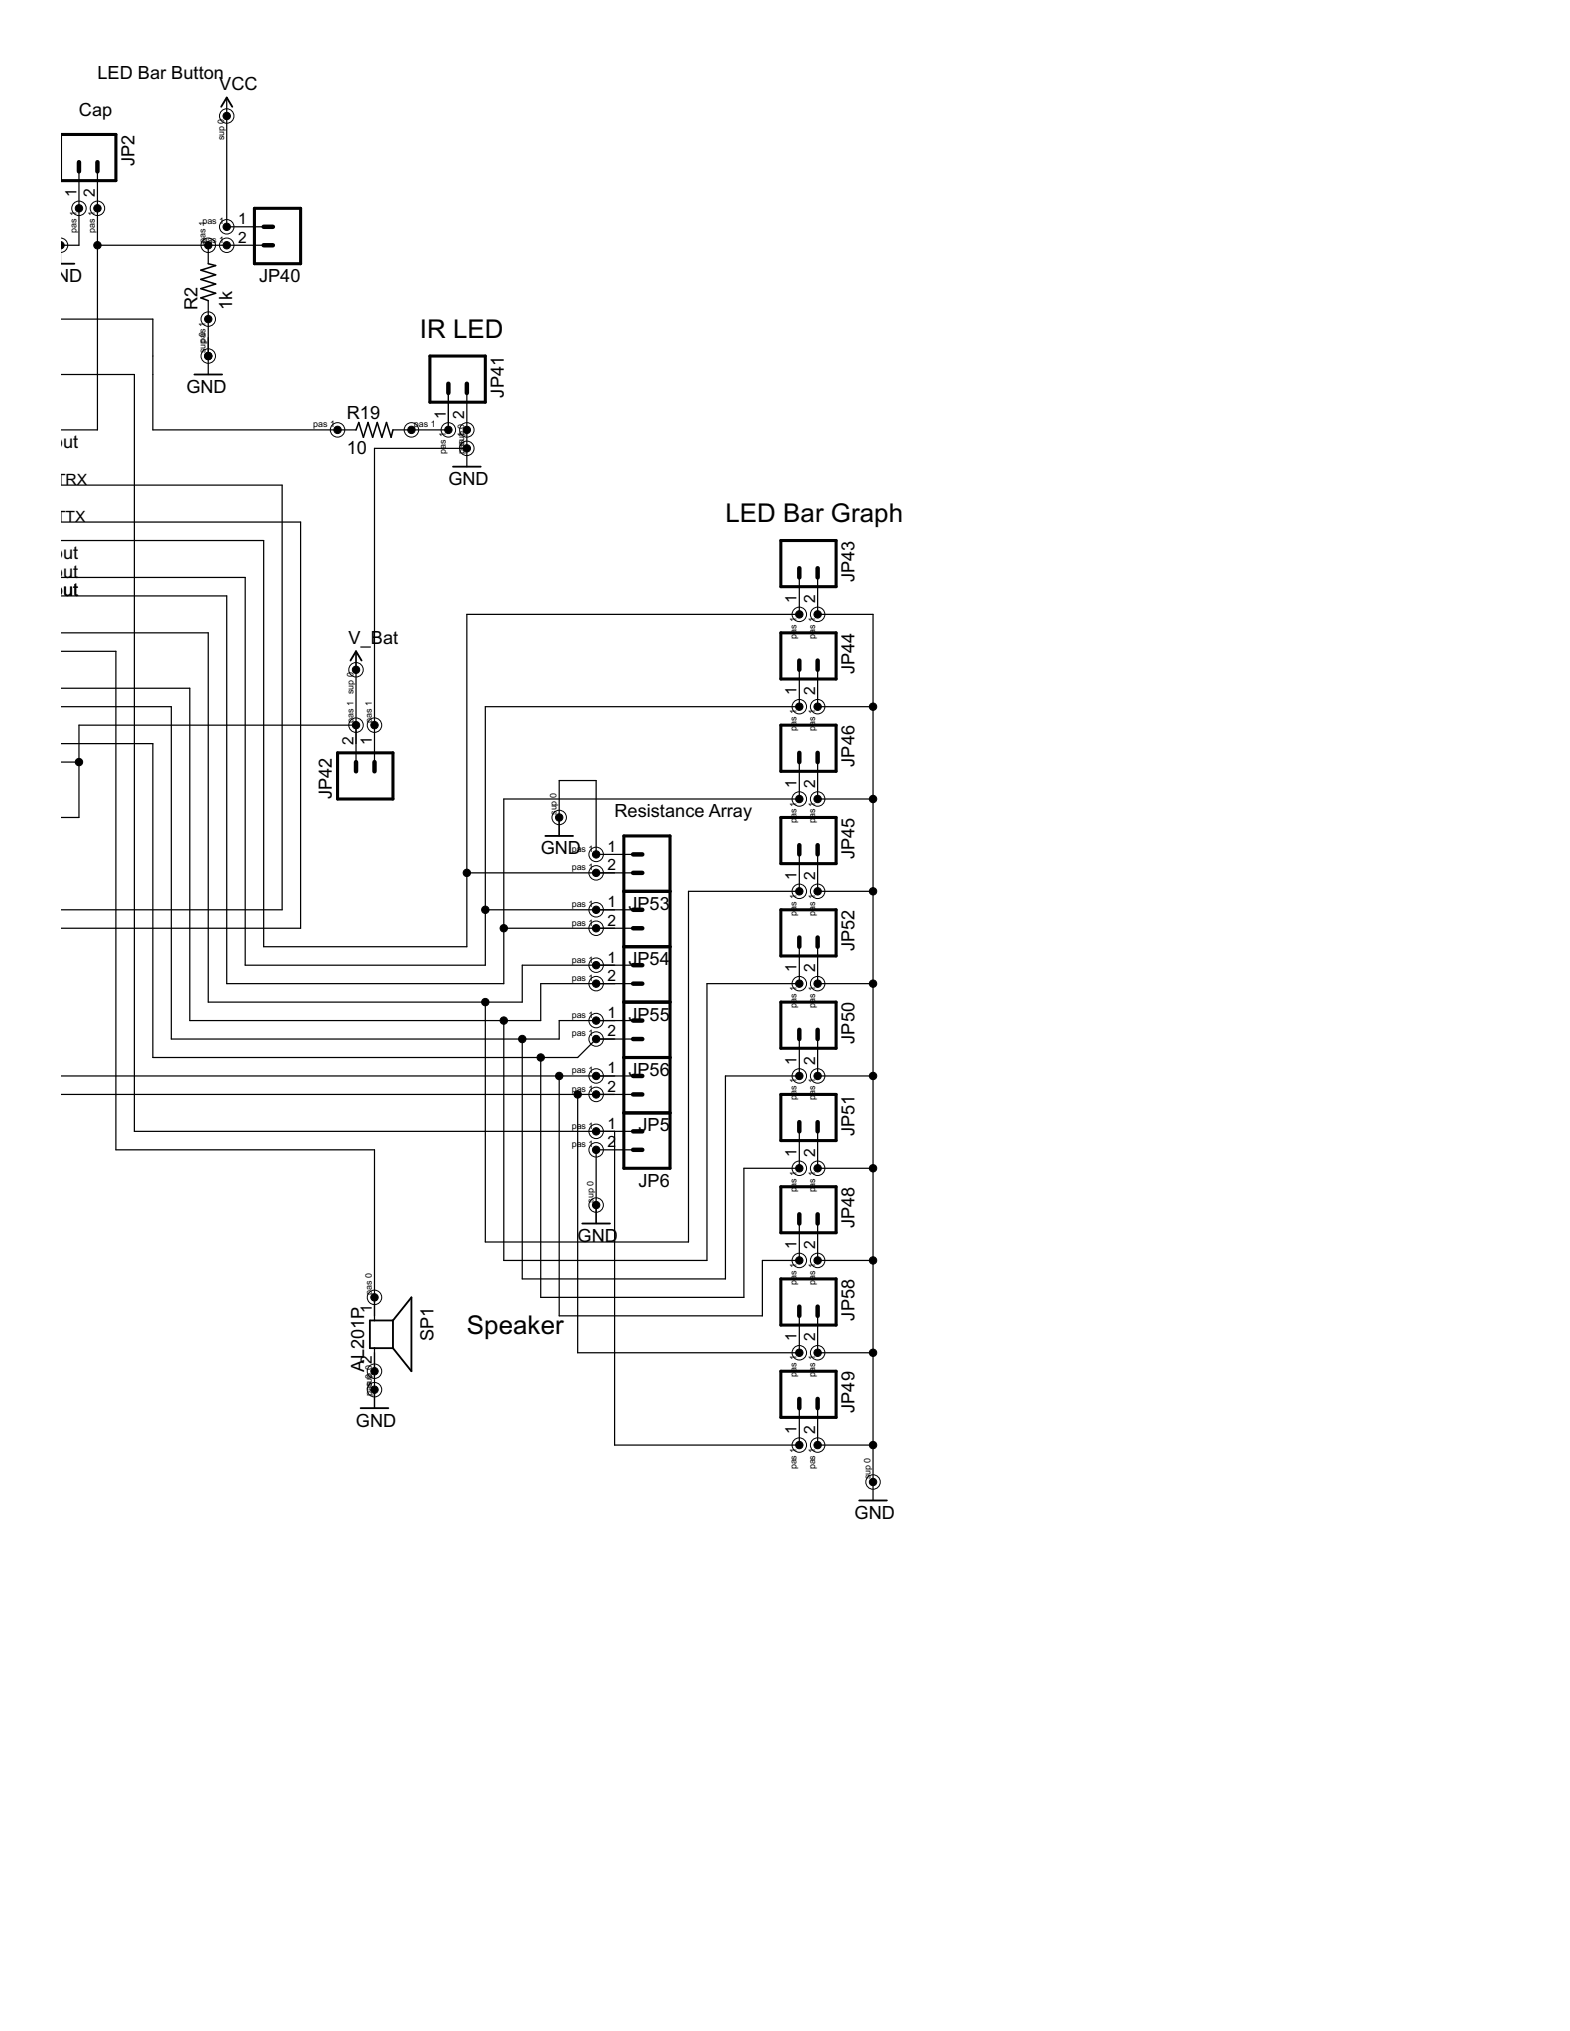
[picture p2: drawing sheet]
<svg xmlns="http://www.w3.org/2000/svg" width="216mm" height="279mm" viewBox="0 0 216 279" stroke-linecap="round" stroke-linejoin="round" font-family="sans-serif">
<path d="M30.4 14.7l.8-1.3 .7 1.3M8.5 36.3h1.7M26.7 51.5h3.8M62.3 64.2h3.8M48.2 90.9l.8-1.3 .7 1.3M75 115h3.8M80.1 168.3h3.8M49.6 193.7h3.8M54 181.7h-3.1v3.8h3.1M54 181.7v3.8M54 181.7l2.6-3.2v10.1l-2.6-3.1M118.2 206.4h3.8" fill="none" stroke="#000" stroke-width=".25"/>
<g fill="none" stroke="#000" stroke-width=".17">
<path d="M31.2 13.4v17.8h5.1M10.9 23.6v10.1h-2.4M13.4 23.6v35.5h-4.9M13.4 33.7h22.9M28.6 33.7v2.6M8.5 43.9h12.5v15.2h28M8.5 51.5h10v104.1h68.6M28.6 41.4v10.1M61.7 54.1v5h-7.7M64.2 54.1v10.1M8.5 74.4h27.8v55.8h27.9v-45.7h45.7v-5.1M8.5 79.4h25.2v53.4h33v-35.6h43.2v-5.1"/>
<path d="M8.5 66.7h30.3v58.5h-30.3M8.5 71.8h32.8v55.9h-32.8M64.2 61.7h-12.7v43.1M112.4 79.4v5.1h7.7v121.9M8.5 89.6h7.4v68.6h35.6v23.5M8.5 97.2h15.1v45.7h53.3v-2.5h10.2M8.5 82h22.7v53.3h38.1v-25.4h40.6v-5.1M8.5 94.7h17.6v45.7h48.3v-5.1h12.7M8.5 87.1h20.1v50.8h43.2v-5.1h15.3M49 89.6v15.2M49 99.8h-38.1v12.7h-2.4M112.4 92.1v5.1h7.7"/>
<path d="M8.5 102.3h12.5v43.2h58.4l2.6-2.6h5.1M8.5 104.8h2.4M76.9 115v-7.6h5.1v10.1h5.1M109.9 117.5v5.1h-15.2v48.3h-28v-33M112.4 104.8v5.1h7.7M112.4 117.5v5.1h7.7M64.2 120.1h22.9M66.7 125.2h20.4M69.3 127.7h17.8M109.9 130.2v5.1h-12.7v38.1h-27.9v-33M112.4 130.2v5.1h7.7M8.5 148h78.6"/>
<path d="M8.5 150.6h78.6M71.8 142.9v33h28v-27.9h10.1v-5.1M74.4 145.5v33h27.9v-17.8h7.6v-5.1M76.9 148v33h27.9v-7.6h5.1v-5.1M79.4 150.6v35.5h30.5v-5.1M84.5 155.6v43.2h25.4v-5.1M87.1 158.2h-5.1v10.1M112.4 142.9v5.1h7.7M112.4 155.6v5.1h7.7M112.4 168.3v5.1h7.7M51.5 185.5v8.2M112.4 181v5.1h7.7"/>
<path d="M112.4 193.7v5.1h7.7"/>
</g>
<path d="M28.6 36.3l1.1 .2-2.1 .7 2.1 .6-2.1 .6 2.1 .7-2.1 .6 2.1 .6-2.1 .7 1 .4M49 59.1l.3-1 .7 2.1 .6-2.1 .6 2.1 .7-2.1 .6 2.1 .6-2.1 .7 2.1 .2-1.1" fill="none" stroke="#000" stroke-width=".21"/>
<g fill="none" stroke="#000" stroke-width=".42">
<path d="M8.5 18.5h7.4v6.3h-7.4M35 28.7h6.3v7.6h-6.3zM59.1 49h7.6v6.3h-7.6zM107.4 74.4h7.6v6.3h-7.6zM107.4 87.1h7.6v6.3h-7.6zM107.4 99.8h7.6v6.3h-7.6zM46.4 103.6h7.6v6.3h-7.6zM85.8 115h6.3v45.7h-6.3zM107.4 112.5h7.6v6.3h-7.6zM85.8 137.9h6.3M85.8 122.6h6.3M85.8 130.2h6.3"/>
<path d="M107.4 125.2h7.6v6.3h-7.6zM107.4 137.9h7.6v6.3h-7.6zM85.8 145.5h6.3M85.8 153.1h6.3M107.4 150.6h7.6v6.3h-7.6zM107.4 163.3h7.6v6.3h-7.6zM107.4 175.9h7.6v6.4h-7.6zM107.4 188.6h7.6v6.4h-7.6z"/>
</g>
<g fill="none" stroke="#000" stroke-width=".61">
<path d="M10.9 22.3v1.3M13.4 22.3v1.3M36.3 33.7h1.2M36.3 31.2h1.2M61.7 52.8v1.3M64.2 52.8v1.3M109.9 78.2v1.2M112.4 78.2v1.2M109.9 90.9v1.2M112.4 90.9v1.2M49 104.8v1.3M51.5 104.8v1.3"/>
<path d="M87.1 117.5h1.2M109.9 103.6v1.2M109.9 116.3v1.2M112.4 103.6v1.2M112.4 116.3v1.2M87.1 120.1h1.2M87.1 127.7h1.2M87.1 125.2h1.2M87.1 135.3h1.2M87.1 132.8h1.2M109.9 129v1.2M112.4 129v1.2"/>
<path d="M87.1 142.9h1.2M87.1 140.4h1.2M87.1 150.6h1.2M87.1 148h1.2M87.1 158.2h1.2M87.1 155.6h1.2M109.9 141.7v1.2M109.9 154.4v1.2M112.4 141.7v1.2M112.4 154.4v1.2M109.9 167v1.3M109.9 179.7v1.3"/>
<path d="M112.4 167v1.3M112.4 179.7v1.3M109.9 192.4v1.3M112.4 192.4v1.3"/>
</g>
<g fill="none" stroke="#000" stroke-width=".14">
<path d="M8.5 32.8a.97 .97 0 0 1 .8 .9 .97 .97 0 0 1-.8 1"/>
<circle cx="31.2" cy="16" r=".99"/>
<circle cx="10.9" cy="28.7" r=".99"/>
<circle cx="13.4" cy="28.7" r=".99"/>
<circle cx="28.6" cy="33.7" r=".99"/>
<circle cx="31.2" cy="31.2" r=".99"/>
<circle cx="31.2" cy="33.7" r=".99"/>
<circle cx="28.6" cy="43.9" r=".99"/>
<circle cx="28.6" cy="49" r=".99"/>
<circle cx="46.4" cy="59.1" r=".99"/>
<circle cx="56.6" cy="59.1" r=".99"/>
<circle cx="61.7" cy="59.1" r=".99"/>
<circle cx="64.2" cy="59.1" r=".99"/>
<circle cx="64.2" cy="61.7" r=".99"/>
<circle cx="49" cy="99.8" r=".99"/>
<circle cx="49" cy="92.1" r=".99"/>
<circle cx="51.5" cy="99.8" r=".99"/>
<circle cx="109.9" cy="97.2" r=".99"/>
<circle cx="109.9" cy="84.5" r=".99"/>
<circle cx="112.4" cy="97.2" r=".99"/>
<circle cx="112.4" cy="84.5" r=".99"/>
<circle cx="76.9" cy="112.5" r=".99"/>
<circle cx="82" cy="117.5" r=".99"/>
<circle cx="109.9" cy="109.9" r=".99"/>
<circle cx="112.4" cy="109.9" r=".99"/>
<circle cx="82" cy="125.2" r=".99"/>
<circle cx="82" cy="127.7" r=".99"/>
<circle cx="82" cy="132.8" r=".99"/>
<circle cx="82" cy="135.3" r=".99"/>
<circle cx="82" cy="120.1" r=".99"/>
<circle cx="109.9" cy="122.6" r=".99"/>
<circle cx="109.9" cy="135.3" r=".99"/>
<circle cx="112.4" cy="122.6" r=".99"/>
<circle cx="112.4" cy="135.3" r=".99"/>
<circle cx="82" cy="150.6" r=".99"/>
<circle cx="82" cy="155.6" r=".99"/>
<circle cx="82" cy="140.4" r=".99"/>
<circle cx="82" cy="148" r=".99"/>
<circle cx="82" cy="158.2" r=".99"/>
<circle cx="82" cy="142.9" r=".99"/>
<circle cx="109.9" cy="148" r=".99"/>
<circle cx="112.4" cy="148" r=".99"/>
<circle cx="51.5" cy="178.5" r=".99"/>
<circle cx="82" cy="165.8" r=".99"/>
<circle cx="109.9" cy="160.7" r=".99"/>
<circle cx="109.9" cy="173.4" r=".99"/>
<circle cx="112.4" cy="160.7" r=".99"/>
<circle cx="112.4" cy="173.4" r=".99"/>
<circle cx="51.5" cy="191.2" r=".99"/>
<circle cx="51.5" cy="188.6" r=".99"/>
<circle cx="109.9" cy="198.8" r=".99"/>
<circle cx="109.9" cy="186.1" r=".99"/>
<circle cx="112.4" cy="198.8" r=".99"/>
<circle cx="112.4" cy="186.1" r=".99"/>
<circle cx="120.1" cy="203.9" r=".99"/>
</g>
<g fill="#000" stroke="#000" stroke-width=".14">
<path d="M8.5 33.2a.53 .53 0 0 1 .3 .5 .53 .53 0 0 1-.3 .5z" fill-rule="evenodd"/>
<circle cx="31.2" cy="16" r=".51"/>
<circle cx="10.9" cy="28.7" r=".51"/>
<circle cx="13.4" cy="33.7" r=".51"/>
<circle cx="13.4" cy="28.7" r=".51"/>
<circle cx="28.6" cy="33.7" r=".51"/>
<circle cx="31.2" cy="31.2" r=".51"/>
<circle cx="31.2" cy="33.7" r=".51"/>
<circle cx="28.6" cy="43.9" r=".51"/>
<circle cx="28.6" cy="49" r=".51"/>
<circle cx="46.4" cy="59.1" r=".51"/>
<circle cx="56.6" cy="59.1" r=".51"/>
<circle cx="61.7" cy="59.1" r=".51"/>
<circle cx="64.2" cy="59.1" r=".51"/>
<circle cx="64.2" cy="61.7" r=".51"/>
<circle cx="49" cy="92.1" r=".51"/>
<circle cx="49" cy="99.8" r=".51"/>
<circle cx="51.5" cy="99.8" r=".51"/>
<circle cx="109.9" cy="97.2" r=".51"/>
<circle cx="109.9" cy="84.5" r=".51"/>
<circle cx="112.4" cy="97.2" r=".51"/>
<circle cx="112.4" cy="84.5" r=".51"/>
<circle cx="120.1" cy="97.2" r=".51"/>
<circle cx="10.9" cy="104.8" r=".51"/>
<circle cx="76.9" cy="112.5" r=".51"/>
<circle cx="82" cy="117.5" r=".51"/>
<circle cx="109.9" cy="109.9" r=".51"/>
<circle cx="112.4" cy="109.9" r=".51"/>
<circle cx="120.1" cy="109.9" r=".51"/>
<circle cx="64.2" cy="120.1" r=".51"/>
<circle cx="66.7" cy="125.2" r=".51"/>
<circle cx="66.7" cy="137.9" r=".51"/>
<circle cx="69.3" cy="127.7" r=".51"/>
<circle cx="82" cy="135.3" r=".51"/>
<circle cx="82" cy="127.7" r=".51"/>
<circle cx="82" cy="125.2" r=".51"/>
<circle cx="82" cy="132.8" r=".51"/>
<circle cx="82" cy="120.1" r=".51"/>
<circle cx="109.9" cy="135.3" r=".51"/>
<circle cx="109.9" cy="122.6" r=".51"/>
<circle cx="112.4" cy="122.6" r=".51"/>
<circle cx="112.4" cy="135.3" r=".51"/>
<circle cx="120.1" cy="135.3" r=".51"/>
<circle cx="120.1" cy="122.6" r=".51"/>
<circle cx="69.3" cy="140.4" r=".51"/>
<circle cx="71.8" cy="142.9" r=".51"/>
<circle cx="74.4" cy="145.5" r=".51"/>
<circle cx="76.9" cy="148" r=".51"/>
<circle cx="79.4" cy="150.6" r=".51"/>
<circle cx="82" cy="140.4" r=".51"/>
<circle cx="82" cy="155.6" r=".51"/>
<circle cx="82" cy="150.6" r=".51"/>
<circle cx="82" cy="142.9" r=".51"/>
<circle cx="82" cy="148" r=".51"/>
<circle cx="82" cy="158.2" r=".51"/>
<circle cx="109.9" cy="148" r=".51"/>
<circle cx="112.4" cy="148" r=".51"/>
<circle cx="120.1" cy="148" r=".51"/>
<circle cx="51.5" cy="178.5" r=".51"/>
<circle cx="82" cy="165.8" r=".51"/>
<circle cx="109.9" cy="160.7" r=".51"/>
<circle cx="109.9" cy="173.4" r=".51"/>
<circle cx="112.4" cy="173.4" r=".51"/>
<circle cx="112.4" cy="160.7" r=".51"/>
<circle cx="120.1" cy="173.4" r=".51"/>
<circle cx="120.1" cy="160.7" r=".51"/>
<circle cx="51.5" cy="188.6" r=".51"/>
<circle cx="51.5" cy="191.2" r=".51"/>
<circle cx="109.9" cy="198.8" r=".51"/>
<circle cx="109.9" cy="186.1" r=".51"/>
<circle cx="112.4" cy="186.1" r=".51"/>
<circle cx="112.4" cy="198.8" r=".51"/>
<circle cx="120.1" cy="198.8" r=".51"/>
<circle cx="120.1" cy="186.1" r=".51"/>
<circle cx="120.1" cy="203.9" r=".51"/>
</g>
<g font-size="4">
<text x="57.7" y="46.4">IR LED</text>
<text x="99.7" y="71.8">LED Bar Graph</text>
<text x="64.2" y="183.6">Speaker</text>
</g>
<g font-size="2.8">
<text x="13.4" y="10.9">LED Bar Button</text>
<text x="10.9" y="16">Cap</text>
<text x="30.2" y="12.4">VCC</text>
<text x="18.5" y="22.8" transform="rotate(-90 18.5 22.8)">JP2</text>
<text x="5.8" y="38.8">GND</text>
<text x="35.6" y="38.8">JP40</text>
<text x="27.1" y="42.6" transform="rotate(-90 27.1 42.6)">R2</text>
<text x="31.9" y="42.6" transform="rotate(-90 31.9 42.6)">1k</text>
<text x="25.6" y="54.1">GND</text>
<text x="47.7" y="57.6">R19</text>
<text x="69.3" y="54.7" transform="rotate(-90 69.3 54.7)">JP41</text>
<text x="3.2" y="61.7">Output</text>
<text x="47.7" y="62.4">10</text>
<text x="61.7" y="66.7">GND</text>
<text x="3.2" y="76.9">Output</text>
<text x="3.2" y="79.4">Output</text>
<text x="3.2" y="82">Output</text>
<text x="117.5" y="80.1" transform="rotate(-90 117.5 80.1)">JP43</text>
<text x="47.9" y="88.6">V_Bat</text>
<text x="117.5" y="92.8" transform="rotate(-90 117.5 92.8)">JP44</text>
<text x="117.5" y="105.5" transform="rotate(-90 117.5 105.5)">JP46</text>
<text x="45.7" y="109.9" transform="rotate(-90 45.7 109.9)">JP42</text>
<text x="84.5" y="112.5">Resistance Array</text>
<text x="74.4" y="117.5">GND</text>
<text x="117.5" y="118.2" transform="rotate(-90 117.5 118.2)">JP45</text>
<text x="86.4" y="125.2">JP53</text>
<text x="117.5" y="130.9" transform="rotate(-90 117.5 130.9)">JP52</text>
<text x="86.4" y="132.8">JP54</text>
<text x="86.4" y="140.4">JP55</text>
<text x="117.5" y="143.6" transform="rotate(-90 117.5 143.6)">JP50</text>
<text x="86.4" y="148">JP56</text>
<text x="87.8" y="155.6">JP5</text>
<text x="117.5" y="156.3" transform="rotate(-90 117.5 156.3)">JP51</text>
<text x="87.8" y="163.2">JP6</text>
<text x="79.4" y="170.9">GND</text>
<text x="117.5" y="169" transform="rotate(-90 117.5 169)">JP48</text>
<text x="59.6" y="184.5" transform="rotate(-90 59.6 184.5)">SP1</text>
<text x="117.5" y="181.7" transform="rotate(-90 117.5 181.7)">JP58</text>
<text x="50.1" y="188.7" transform="rotate(-90 50.1 188.7)">AL201P</text>
<text x="49" y="196.3">GND</text>
<text x="117.5" y="194.4" transform="rotate(-90 117.5 194.4)">JP49</text>
<text x="117.5" y="209">GND</text>
</g>
<g font-size="2.4">
<text x="10.5" y="27.1" transform="rotate(-90 10.5 27.1)">1</text>
<text x="13" y="27.1" transform="rotate(-90 13 27.1)">2</text>
<text x="32.7" y="30.8">1</text>
<text x="32.7" y="33.4">2</text>
<text x="61.3" y="57.6" transform="rotate(-90 61.3 57.6)">1</text>
<text x="63.8" y="57.6" transform="rotate(-90 63.8 57.6)">2</text>
<text x="3.2" y="66.7">UARTRX</text>
<text x="3.2" y="71.8">UARTTX</text>
<text x="109.6" y="83" transform="rotate(-90 109.6 83)">1</text>
<text x="112.1" y="83" transform="rotate(-90 112.1 83)">2</text>
<text x="109.6" y="95.7" transform="rotate(-90 109.6 95.7)">1</text>
<text x="112.1" y="95.7" transform="rotate(-90 112.1 95.7)">2</text>
<text x="48.6" y="102.5" transform="rotate(-90 48.6 102.5)">2</text>
<text x="51.1" y="102.5" transform="rotate(-90 51.1 102.5)">1</text>
<text x="109.6" y="108.4" transform="rotate(-90 109.6 108.4)">1</text>
<text x="112.1" y="108.4" transform="rotate(-90 112.1 108.4)">2</text>
<text x="83.5" y="117.2">1</text>
<text x="83.5" y="119.7">2</text>
<text x="83.5" y="124.8">1</text>
<text x="109.6" y="121.1" transform="rotate(-90 109.6 121.1)">1</text>
<text x="112.1" y="121.1" transform="rotate(-90 112.1 121.1)">2</text>
<text x="83.5" y="127.3">2</text>
<text x="83.5" y="132.4">1</text>
<text x="83.5" y="135">2</text>
<text x="109.6" y="133.8" transform="rotate(-90 109.6 133.8)">1</text>
<text x="112.1" y="133.8" transform="rotate(-90 112.1 133.8)">2</text>
<text x="83.5" y="140">1</text>
<text x="83.5" y="142.6">2</text>
<text x="83.5" y="147.7">1</text>
<text x="109.6" y="146.5" transform="rotate(-90 109.6 146.5)">1</text>
<text x="112.1" y="146.5" transform="rotate(-90 112.1 146.5)">2</text>
<text x="83.5" y="150.2">2</text>
<text x="83.5" y="155.3">1</text>
<text x="83.5" y="157.8">2</text>
<text x="109.6" y="159.2" transform="rotate(-90 109.6 159.2)">1</text>
<text x="112.1" y="159.2" transform="rotate(-90 112.1 159.2)">2</text>
<text x="109.6" y="171.8" transform="rotate(-90 109.6 171.8)">1</text>
<text x="112.1" y="171.8" transform="rotate(-90 112.1 171.8)">2</text>
<text x="51.1" y="180.7" transform="rotate(-90 51.1 180.7)">1</text>
<text x="109.6" y="184.5" transform="rotate(-90 109.6 184.5)">1</text>
<text x="112.1" y="184.5" transform="rotate(-90 112.1 184.5)">2</text>
<text x="51.1" y="187.6" transform="rotate(-90 51.1 187.6)">2</text>
<text x="109.6" y="197.2" transform="rotate(-90 109.6 197.2)">1</text>
<text x="112.1" y="197.2" transform="rotate(-90 112.1 197.2)">2</text>
</g>
<g font-size="1.4">
<text x="30.8" y="19.3" transform="rotate(-90 30.8 19.3)">sup 0</text>
<text x="10.5" y="32" transform="rotate(-90 10.5 32)">pas 1</text>
<text x="13" y="32" transform="rotate(-90 13 32)">pas 1</text>
<text x="27.8" y="30.8">pas 1</text>
<text x="27.8" y="33.4">pas 1</text>
<text x="28.3" y="33.4" transform="rotate(-90 28.3 33.4)">pas 1</text>
<text x="28.3" y="48.6" transform="rotate(-90 28.3 48.6)">suppa0s 1</text>
<text x="43.1" y="58.8">pas 1</text>
<text x="56.9" y="58.8">pas 1</text>
<text x="61.3" y="62.5" transform="rotate(-90 61.3 62.5)">pas 1</text>
<text x="63.8" y="62.5" transform="rotate(-90 63.8 62.5)">passu1p 0</text>
<text x="109.6" y="87.9" transform="rotate(-90 109.6 87.9)">pas 1</text>
<text x="112.1" y="87.9" transform="rotate(-90 112.1 87.9)">pas 1</text>
<text x="48.6" y="99.4" transform="rotate(-90 48.6 99.4)">pas 1 sup 0</text>
<text x="51.1" y="99.4" transform="rotate(-90 51.1 99.4)">pas 1</text>
<text x="109.6" y="100.6" transform="rotate(-90 109.6 100.6)">pas 1</text>
<text x="112.1" y="100.6" transform="rotate(-90 112.1 100.6)">pas 1</text>
<text x="76.5" y="112.1" transform="rotate(-90 76.5 112.1)">sup</text>
<text x="76.5" y="109.8" transform="rotate(-90 76.5 109.8)">0</text>
<text x="109.6" y="113.3" transform="rotate(-90 109.6 113.3)">pas 1</text>
<text x="112.1" y="113.3" transform="rotate(-90 112.1 113.3)">pas 1</text>
<text x="78.6" y="117.2">pas 1</text>
<text x="78.6" y="119.7">pas 1</text>
<text x="78.6" y="124.8">pas 1</text>
<text x="109.6" y="126" transform="rotate(-90 109.6 126)">pas 1</text>
<text x="112.1" y="126" transform="rotate(-90 112.1 126)">pas 1</text>
<text x="78.6" y="127.3">pas 1</text>
<text x="78.6" y="132.4">pas 1</text>
<text x="78.6" y="135">pas 1</text>
<text x="78.6" y="140">pas 1</text>
<text x="78.6" y="142.6">pas 1</text>
<text x="109.6" y="138.7" transform="rotate(-90 109.6 138.7)">pas 1</text>
<text x="112.1" y="138.7" transform="rotate(-90 112.1 138.7)">pas 1</text>
<text x="78.6" y="147.7">pas 1</text>
<text x="78.6" y="150.2">pas 1</text>
<text x="78.6" y="155.3">pas 1</text>
<text x="109.6" y="151.4" transform="rotate(-90 109.6 151.4)">pas 1</text>
<text x="112.1" y="151.4" transform="rotate(-90 112.1 151.4)">pas 1</text>
<text x="78.6" y="157.8">pas 1</text>
<text x="81.6" y="165.4" transform="rotate(-90 81.6 165.4)">sup 0</text>
<text x="109.6" y="164" transform="rotate(-90 109.6 164)">pas 1</text>
<text x="112.1" y="164" transform="rotate(-90 112.1 164)">pas 1</text>
<text x="51.1" y="178.1" transform="rotate(-90 51.1 178.1)">pas 0</text>
<text x="109.6" y="176.7" transform="rotate(-90 109.6 176.7)">pas 1</text>
<text x="112.1" y="176.7" transform="rotate(-90 112.1 176.7)">pas 1</text>
<text x="51.1" y="192" transform="rotate(-90 51.1 192)">passu0p 0</text>
<text x="109.6" y="189.4" transform="rotate(-90 109.6 189.4)">pas 1</text>
<text x="112.1" y="189.4" transform="rotate(-90 112.1 189.4)">pas 1</text>
<text x="109.6" y="202.1" transform="rotate(-90 109.6 202.1)">pas 1</text>
<text x="112.1" y="202.1" transform="rotate(-90 112.1 202.1)">pas 1</text>
<text x="119.7" y="203.5" transform="rotate(-90 119.7 203.5)">sup 0</text>
</g>
</svg>
